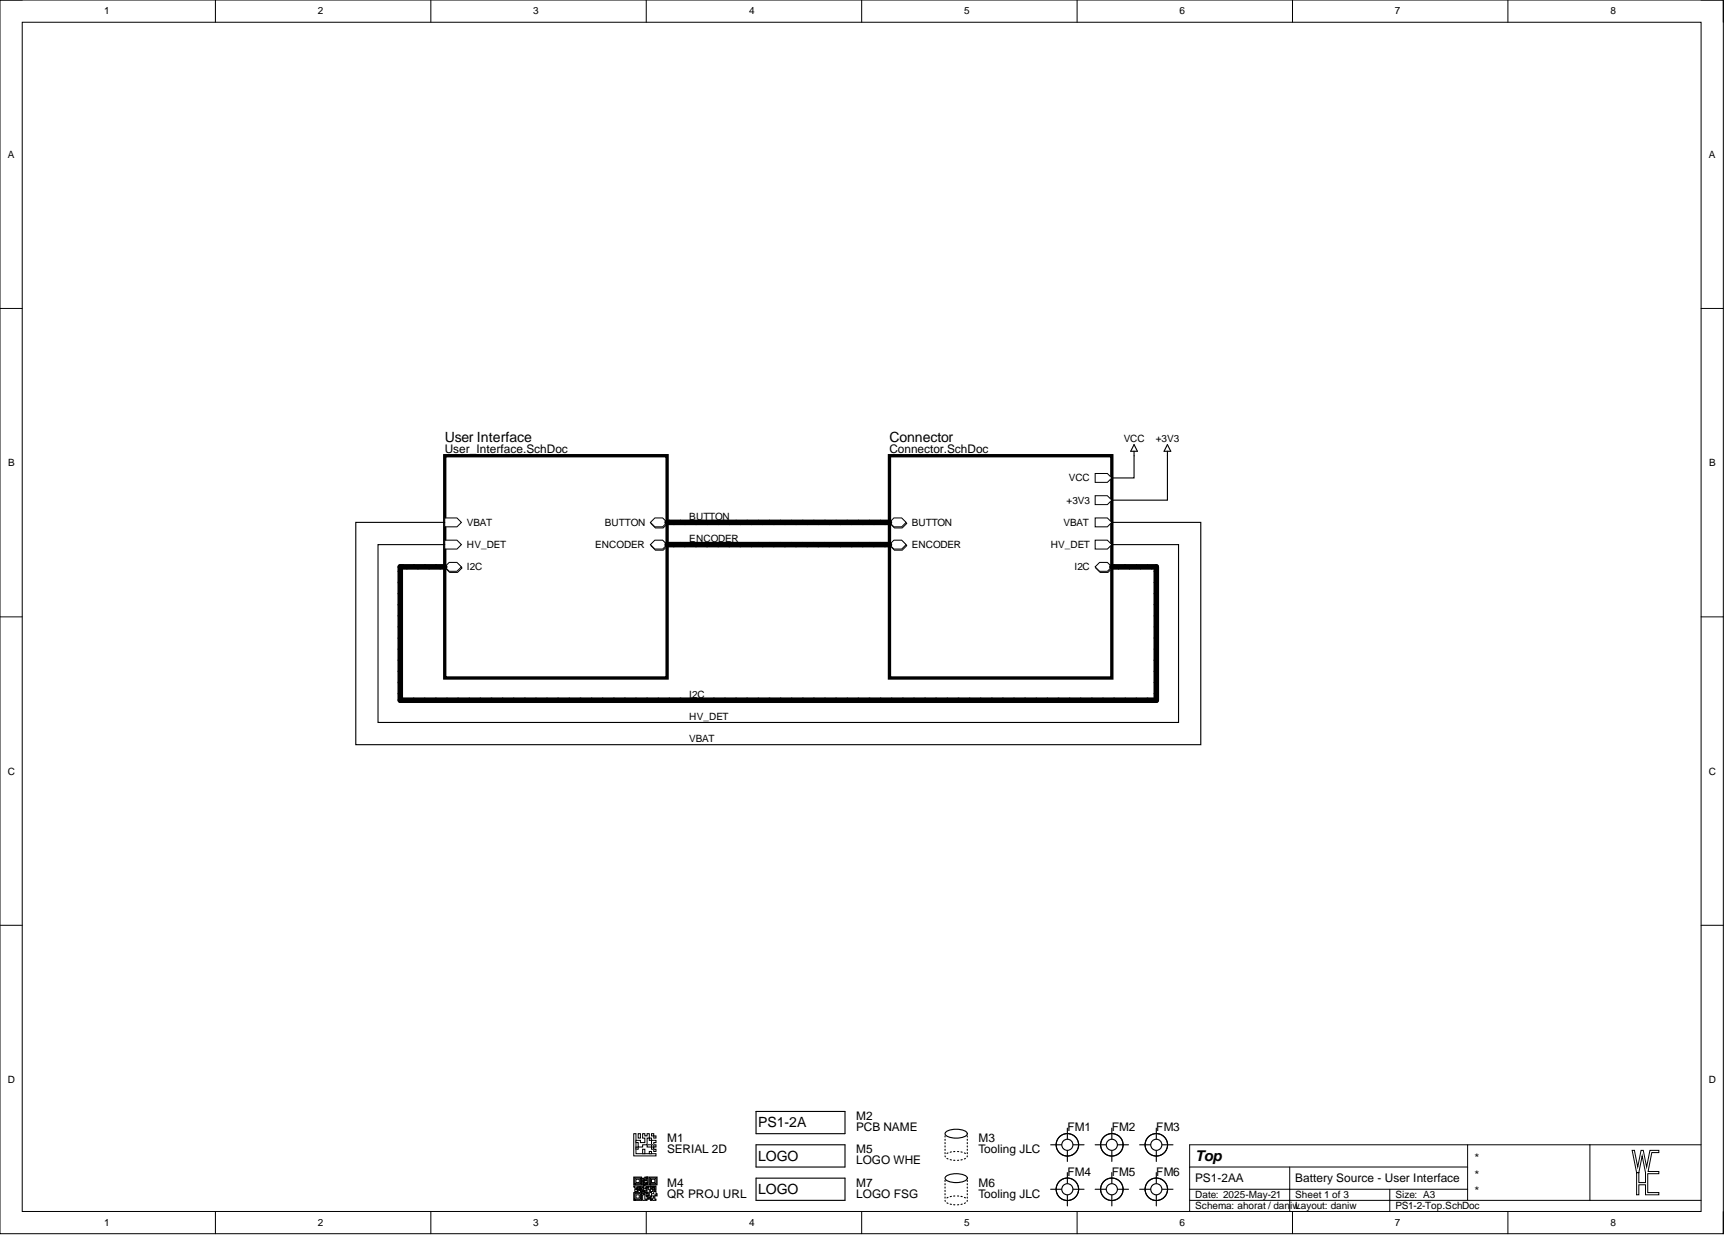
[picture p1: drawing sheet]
<svg xmlns="http://www.w3.org/2000/svg" width="393mm" height="282mm" viewBox="0 0 393 282" stroke-linecap="round" stroke-linejoin="round" font-family="sans-serif">
<g fill="none" stroke="#000" stroke-width=".23">
<path d="M0 0h393v281.3h-393zM0 0h5.1M5.1 5.1h382.8v271.2h-382.8zM49.1 0v5.1M98.2 0v5.1M147.4 0v5.1M196.5 0v5.1M245.6 0v5.1M294.7 0v5.1M343.8 0v5.1M387.9 0h5.1v5.1M0 70.3h5.1"/>
<path d="M387.9 70.3h5.1M0 140.7h5.1M387.9 140.7h5.1M0 211h5.1M387.9 211h5.1M49.1 276.3v5M98.2 276.3v5M147.4 276.3v5M196.5 276.3v5M245.6 276.3v5M271.3 266.1h63.4M271.3 273.7h116.6"/>
<path d="M271.3 271.2h63.4M294.1 266.1v10.2M294.7 276.3v5M316.9 271.2v5.1M334.7 261.1v12.6M343.8 276.3v5M362.5 261.1v12.6M387.9 261.1h-116.6v15.2M393 276.3v5"/>
</g>
<path d="M372.2 262.3h.5l.7 3.8 .8-3.8h.5l.8 3.8 .7-3.8h2.1v.5h-1.6l-.9 4.4h2.5v.5h-2.6v4.3h2.6v.5h-3.1v-2.3h-1.5v2.3h-.5v-5.1h.5v2.3h1.5v-2.3l-.7-3.8-.8 3.8h-.5z" fill-rule="evenodd" fill="#fff"/>
<path d="M372.2 262.3h.5l.7 3.8 .8-3.8h.5l.8 3.8 .7-3.8h2.1v.5h-1.6l-.9 4.4h2.5v.5h-2.6v4.3h2.6v.5h-3.1v-2.3h-1.5v2.3h-.5v-5.1h.5v2.3h1.5v-2.3l-.7-3.8-.8 3.8h-.5z" fill="none" stroke="#000" stroke-width=".23"/>
<path d="M202.8 103.9h50.7v50.7h-50.7z" fill-rule="evenodd" fill="#fff"/>
<path d="M202.8 103.9h50.7v50.7h-50.7z" fill="none" stroke="#000" stroke-width=".76"/>
<path d="M202.9 119.4l1.1-1h1.7l1.1 1-1.1 1h-1.7z" fill-rule="evenodd" fill="#fff"/>
<path d="M202.9 119.4l1.1-1h1.7l1.1 1-1.1 1h-1.7z" fill="none" stroke="#000" stroke-width=".23"/>
<path d="M202.8 119.1l1-1h1.8l1 1-1 1h-1.8z" fill-rule="evenodd" fill="#fff"/>
<path d="M202.8 119.1l1-1h1.8l1 1-1 1h-1.8z" fill="none" stroke="#000" stroke-width=".23"/>
<path d="M202.9 124.5l1.1-1.1h1.7l1.1 1.1-1.1 1h-1.7z" fill-rule="evenodd" fill="#fff"/>
<path d="M202.9 124.5l1.1-1.1h1.7l1.1 1.1-1.1 1h-1.7z" fill="none" stroke="#000" stroke-width=".23"/>
<path d="M202.8 124.2l1-1h1.8l1 1-1 1h-1.8z" fill-rule="evenodd" fill="#fff"/>
<path d="M202.8 124.2l1-1h1.8l1 1-1 1h-1.8z" fill="none" stroke="#000" stroke-width=".23"/>
<path d="M249.9 129.5l1-1h1.7l1.1 1-1.1 1h-1.7z" fill-rule="evenodd" fill="#fff"/>
<path d="M249.9 129.5l1-1h1.7l1.1 1-1.1 1h-1.7z" fill="none" stroke="#000" stroke-width=".23"/>
<path d="M249.7 129.3l1-1h1.8l1 1-1 1h-1.8z" fill-rule="evenodd" fill="#fff"/>
<path d="M249.7 129.3l1-1h1.8l1 1-1 1h-1.8z" fill="none" stroke="#000" stroke-width=".23"/>
<path d="M249.7 123.2h2.8l1 1-1 1h-2.8z" fill-rule="evenodd" fill="#fff"/>
<path d="M249.7 123.2h2.8l1 1-1 1h-2.8z" fill="none" stroke="#000" stroke-width=".23"/>
<path d="M249.7 118.1h2.8l1 1-1 1h-2.8z" fill-rule="evenodd" fill="#fff"/>
<path d="M249.7 118.1h2.8l1 1-1 1h-2.8z" fill="none" stroke="#000" stroke-width=".23"/>
<path d="M249.7 108h2.8l1 1-1 1h-2.8z" fill-rule="evenodd" fill="#fff"/>
<path d="M249.7 108h2.8l1 1-1 1h-2.8z" fill="none" stroke="#000" stroke-width=".23"/>
<path d="M249.7 113h2.8l1 1.1-1 1h-2.8z" fill-rule="evenodd" fill="#fff"/>
<path d="M249.7 113h2.8l1 1.1-1 1h-2.8z" fill="none" stroke="#000" stroke-width=".23"/>
<path d="M101.4 103.9h50.7v50.7h-50.7z" fill-rule="evenodd" fill="#fff"/>
<path d="M101.4 103.9h50.7v50.7h-50.7z" fill="none" stroke="#000" stroke-width=".76"/>
<path d="M148.4 124.5l1.1-1.1h1.7l1 1.1-1 1h-1.7z" fill-rule="evenodd" fill="#fff"/>
<path d="M148.4 124.5l1.1-1.1h1.7l1 1.1-1 1h-1.7z" fill="none" stroke="#000" stroke-width=".23"/>
<path d="M148.3 124.2l1-1h1.8l1 1-1 1h-1.8z" fill-rule="evenodd" fill="#fff"/>
<path d="M148.3 124.2l1-1h1.8l1 1-1 1h-1.8z" fill="none" stroke="#000" stroke-width=".23"/>
<path d="M148.4 119.4l1.1-1h1.7l1 1-1 1h-1.7z" fill-rule="evenodd" fill="#fff"/>
<path d="M148.4 119.4l1.1-1h1.7l1 1-1 1h-1.7z" fill="none" stroke="#000" stroke-width=".23"/>
<path d="M148.3 119.1l1-1h1.8l1 1-1 1h-1.8z" fill-rule="evenodd" fill="#fff"/>
<path d="M148.3 119.1l1-1h1.8l1 1-1 1h-1.8z" fill="none" stroke="#000" stroke-width=".23"/>
<path d="M101.4 118.1h2.8l1 1-1 1h-2.8z" fill-rule="evenodd" fill="#fff"/>
<path d="M101.4 118.1h2.8l1 1-1 1h-2.8z" fill="none" stroke="#000" stroke-width=".23"/>
<path d="M101.5 129.5l1.1-1h1.7l1 1-1 1h-1.7z" fill-rule="evenodd" fill="#fff"/>
<path d="M101.5 129.5l1.1-1h1.7l1 1-1 1h-1.7z" fill="none" stroke="#000" stroke-width=".23"/>
<path d="M101.4 129.3l1-1h1.8l1 1-1 1h-1.8z" fill-rule="evenodd" fill="#fff"/>
<path d="M101.4 129.3l1-1h1.8l1 1-1 1h-1.8z" fill="none" stroke="#000" stroke-width=".23"/>
<path d="M101.4 123.2h2.8l1 1-1 1h-2.8z" fill-rule="evenodd" fill="#fff"/>
<path d="M101.4 123.2h2.8l1 1-1 1h-2.8z" fill="none" stroke="#000" stroke-width=".23"/>
<g fill="none" stroke="#000" stroke-width=".25">
<path d="M243.4 257.3v7.6M239.6 261.1h7.6"/>
<circle cx="243.4" cy="261.1" r="2.56"/>
</g>
<circle cx="243.4" cy="261.1" r="1.27" fill="#fff"/>
<g fill="none" stroke="#000" stroke-width=".25">
<path d="M253.5 257.3v7.6M249.7 261.1h7.6"/>
<circle cx="243.4" cy="261.1" r="1.27"/>
<circle cx="253.5" cy="261.1" r="2.56"/>
</g>
<circle cx="253.5" cy="261.1" r="1.27" fill="#fff"/>
<g fill="none" stroke="#000" stroke-width=".25">
<path d="M263.7 257.3v7.6M259.9 261.1h7.6"/>
<circle cx="253.5" cy="261.1" r="1.27"/>
<circle cx="263.7" cy="261.1" r="2.56"/>
</g>
<circle cx="263.7" cy="261.1" r="1.27" fill="#fff"/>
<g fill="none" stroke="#000" stroke-width=".25">
<path d="M239.6 271.2h7.6M243.4 267.4v7.6"/>
<circle cx="243.4" cy="271.2" r="2.56"/>
<circle cx="263.7" cy="261.1" r="1.27"/>
</g>
<circle cx="243.4" cy="271.2" r="1.27" fill="#fff"/>
<g fill="none" stroke="#000" stroke-width=".25">
<path d="M249.7 271.2h7.6M253.5 267.4v7.6"/>
<circle cx="243.4" cy="271.2" r="1.27"/>
<circle cx="253.5" cy="271.2" r="2.56"/>
</g>
<circle cx="253.5" cy="271.2" r="1.27" fill="#fff"/>
<g fill="none" stroke="#000" stroke-width=".25">
<path d="M259.9 271.2h7.6M263.7 267.4v7.6"/>
<circle cx="253.5" cy="271.2" r="1.27"/>
<circle cx="263.7" cy="271.2" r="2.56"/>
</g>
<circle cx="263.7" cy="271.2" r="1.27" fill="#fff"/>
<g fill="none" stroke="#000" stroke-width=".25">
<path d="M172.4 253.5h20.3v5h-20.3zM215.5 259v.3M215.5 259.8v.3M215.6 258.3a4.4 4.4 0 0 1 4.9 0l.1 .2a2.4 2.4 0 0 1-2.6 1h-.6a2.06 2.06 0 0 1-1.9-1zM220.6 259v.3M220.6 259.8v.3M215.5 263.6l.1 .2M215.5 273.7l.1 .3M215.5 260.6v.2M215.5 261.3v.3M215.5 262.1v.2M215.5 262.8v.3"/>
<path d="M215.5 269.2v.2M215.5 269.9v.3M215.5 270.7v.3M215.5 271.5v.2M215.5 272.2v.3M215.5 273v.2M215.6 268.4a4.4 4.4 0 0 1 4.9 0l.1 .3a2.4 2.4 0 0 1-2.6 1h-.6a2.06 2.06 0 0 1-1.9-1zM215.9 264.2l.3 .1M215.9 274.3l.3 .1M216.2 262.9l-.3 .1M216.2 273.1l-.3 .1M216.7 264.5h.2"/>
<path d="M216.7 274.6l.2 .1M216.9 262.7l-.2 .1M216.9 272.8l-.2 .1M217.5 264.6h.2M217.5 274.7l.2 .1M217.7 262.6h-.2M217.7 272.7l-.2 .1M218.3 262.6h.3M218.3 272.7l.3 .1M218.6 264.6h-.3M218.6 274.7l-.3 .1M219.1 262.7l.3 .1"/>
<path d="M219.1 272.8l.3 .1M219.4 264.5h-.3M219.4 274.6l-.3 .1M219.9 262.9l.2 .1M219.9 273.1l.2 .1M220.1 264.2l-.2 .1M220.1 274.3l-.2 .1M220.6 263.6l-.1 .2M220.6 273.7l-.1 .3M220.6 260.6v.2M220.6 261.3v.3M220.6 262.1v.2"/>
<path d="M220.6 262.8v.3M220.6 269.2v.2M220.6 269.9v.3M220.6 270.7v.3M220.6 271.5v.2M220.6 272.2v.3M220.6 273v.2"/>
<circle cx="263.7" cy="271.2" r="1.27"/>
</g>
<path d="M144.5 258.5h.5v4.6h4.6v.5h-5.1z" fill-rule="evenodd" fill="#fff"/>
<path d="M144.5 258.5h.5v4.6h4.6v.5h-5.1z" fill="none" stroke="#000" stroke-width=".23"/>
<path d="M148.1 262.6h.5v.5h-.5z" fill-rule="evenodd" fill="#fff"/>
<path d="M148.1 262.6h.5v.5h-.5z" fill="none" stroke="#000" stroke-width=".23"/>
<path d="M146.5 262.1h.5v1h-.5z" fill-rule="evenodd" fill="#fff"/>
<path d="M146.5 262.1h.5v1h-.5z" fill="none" stroke="#000" stroke-width=".23"/>
<path d="M145 261.6h.5v.5h-.5z" fill-rule="evenodd" fill="#fff"/>
<path d="M145 261.6h.5v.5h-.5z" fill="none" stroke="#000" stroke-width=".23"/>
<path d="M145 260.1h1v.5h1v-1.1h-.5v-1h.5v.5h.6v-.5h.5v1h-.5v1.6h-1.1v.5h-1v-1h-.5z" fill-rule="evenodd" fill="#fff"/>
<path d="M145 260.1h1v.5h1v-1.1h-.5v-1h.5v.5h.6v-.5h.5v1h-.5v1.6h-1.1v.5h-1v-1h-.5z" fill="none" stroke="#000" stroke-width=".23"/>
<path d="M145.5 258.5h.5v1h-.5z" fill-rule="evenodd" fill="#fff"/>
<path d="M145.5 258.5h.5v1h-.5z" fill="none" stroke="#000" stroke-width=".23"/>
<path d="M148.1 259.5h.5v.6h-.5z" fill-rule="evenodd" fill="#fff"/>
<path d="M148.1 259.5h.5v.6h-.5z" fill="none" stroke="#000" stroke-width=".23"/>
<path d="M149.1 259h.5v.5h-.5z" fill-rule="evenodd" fill="#fff"/>
<path d="M149.1 259h.5v.5h-.5z" fill="none" stroke="#000" stroke-width=".23"/>
<path d="M148.6 258.5h.5v.5h-.5z" fill-rule="evenodd" fill="#fff"/>
<path d="M148.6 258.5h.5v.5h-.5z" fill="none" stroke="#000" stroke-width=".23"/>
<path d="M148.6 260.1h1v.5h-.5v.5h-.5z" fill-rule="evenodd" fill="#fff"/>
<path d="M148.6 260.1h1v.5h-.5v.5h-.5z" fill="none" stroke="#000" stroke-width=".23"/>
<path d="M147.6 261.1h1v.5h-1z" fill-rule="evenodd" fill="#fff"/>
<path d="M147.6 261.1h1v.5h-1z" fill="none" stroke="#000" stroke-width=".23"/>
<path d="M149.1 261.1h.5v.5h-.5z" fill-rule="evenodd" fill="#fff"/>
<path d="M149.1 261.1h.5v.5h-.5z" fill="none" stroke="#000" stroke-width=".23"/>
<path d="M148.6 261.6h.5v.5h-.5z" fill-rule="evenodd" fill="#fff"/>
<path d="M148.6 261.6h.5v.5h-.5z" fill="none" stroke="#000" stroke-width=".23"/>
<path d="M149.1 262.1h.5v.5h-.5z" fill-rule="evenodd" fill="#fff"/>
<path d="M149.1 262.1h.5v.5h-.5z" fill="none" stroke="#000" stroke-width=".23"/>
<path d="M258.6 101.4l.8 1.5h-1.6zM258.6 102.9v1M266.2 101.4l.8 1.5h-1.6zM266.2 102.9v1M172.4 261.1h20.3v5h-20.3z" fill="none" stroke="#000" stroke-width=".25"/>
<path d="M144.5 272h1.8v1.7h-1.5v-.2h1.2v-1.3h-1.2v1.5h-.3z" fill-rule="evenodd" fill="#fff"/>
<path d="M144.5 272h1.8v1.7h-1.5v-.2h1.2v-1.3h-1.2v1.5h-.3z" fill="none" stroke="#000" stroke-width=".23"/>
<path d="M145 272.5h.8v.7h-.8z" fill-rule="evenodd" fill="#fff"/>
<path d="M145 272.5h.8v.7h-.8z" fill="none" stroke="#000" stroke-width=".23"/>
<path d="M144.5 268.4h1.8v1.8h-1.5v-.3h1.2v-1.2h-1.2v1.5h-.3z" fill-rule="evenodd" fill="#fff"/>
<path d="M144.5 268.4h1.8v1.8h-1.5v-.3h1.2v-1.2h-1.2v1.5h-.3z" fill="none" stroke="#000" stroke-width=".23"/>
<path d="M145 268.9h.8v.8h-.8z" fill-rule="evenodd" fill="#fff"/>
<path d="M145 268.9h.8v.8h-.8z" fill="none" stroke="#000" stroke-width=".23"/>
<path d="M148.1 268.4h1.7v1.8h-1.5v-.3h1.3v-1.2h-1.3v1.5h-.2z" fill-rule="evenodd" fill="#fff"/>
<path d="M148.1 268.4h1.7v1.8h-1.5v-.3h1.3v-1.2h-1.3v1.5h-.2z" fill="none" stroke="#000" stroke-width=".23"/>
<path d="M148.6 268.9h.7v.8h-.7z" fill-rule="evenodd" fill="#fff"/>
<path d="M148.6 268.9h.7v.8h-.7z" fill="none" stroke="#000" stroke-width=".23"/>
<path d="M146.5 272.5l.5-.3v1.3h.6v.2h-1.1z" fill-rule="evenodd" fill="#fff"/>
<path d="M146.5 272.5l.5-.3v1.3h.6v.2h-1.1z" fill="none" stroke="#000" stroke-width=".23"/>
<path d="M147.3 272.5l.5 .2v.5h.3v.3h-.5v-.8h-.3z" fill-rule="evenodd" fill="#fff"/>
<path d="M147.3 272.5l.5 .2v.5h.3v.3h-.5v-.8h-.3z" fill="none" stroke="#000" stroke-width=".23"/>
<path d="M148.1 273l.5-.3-.3 .5h-.2z" fill-rule="evenodd" fill="#fff"/>
<path d="M148.1 273l.5-.3-.3 .5h-.2z" fill="none" stroke="#000" stroke-width=".23"/>
<path d="M148.6 272.2h.5v-.5h.5v.5h.2v.5l-.5-.2v1h.3v.2h-.8v-.2l-.5 .2v-.5h.8v-.5h-.5z" fill-rule="evenodd" fill="#fff"/>
<path d="M148.6 272.2h.5v-.5h.5v.5h.2v.5l-.5-.2v1h.3v.2h-.8v-.2l-.5 .2v-.5h.8v-.5h-.5z" fill="none" stroke="#000" stroke-width=".23"/>
<path d="M148.3 270.4h.3v.3h.2v-.3l.5 .3v-.3h.3v1.1h-.5l.2-.5-.5-.3v.3h-.2v.2h.2v.5l-.5 .3z" fill-rule="evenodd" fill="#fff"/>
<path d="M148.3 270.4h.3v.3h.2v-.3l.5 .3v-.3h.3v1.1h-.5l.2-.5-.5-.3v.3h-.2v.2h.2v.5l-.5 .3z" fill="none" stroke="#000" stroke-width=".23"/>
<path d="M146.5 268.7h.5v-.3h.6v.3h-.3v.2h.3v-.5h.2v1.3h-.2v-.5h-.6v.5h-.2v.5l.5-.3v-.2l.5 .2v.3h-.2v-.3l-.6 .3v.2l-.5-.2v-.5h.3l-.3-.5h.5v-.3h-.5z" fill-rule="evenodd" fill="#fff"/>
<path d="M146.5 268.7h.5v-.3h.6v.3h-.3v.2h.3v-.5h.2v1.3h-.2v-.5h-.6v.5h-.2v.5l.5-.3v-.2l.5 .2v.3h-.2v-.3l-.6 .3v.2l-.5-.2v-.5h.3l-.3-.5h.5v-.3h-.5z" fill="none" stroke="#000" stroke-width=".23"/>
<path d="M144.5 270.4h1.3v.3h.2v-.3h.8v.6h-.3v-.3h-.5v.3h-.2v.2l.5-.2-.3 .5h-.2v-.3h-.5l.2 .5h-.7v-.5h.5l.2-.5h-.2v.3h-.5z" fill-rule="evenodd" fill="#fff"/>
<path d="M144.5 270.4h1.3v.3h.2v-.3h.8v.6h-.3v-.3h-.5v.3h-.2v.2l.5-.2-.3 .5h-.2v-.3h-.5l.2 .5h-.7v-.5h.5l.2-.5h-.2v.3h-.5z" fill="none" stroke="#000" stroke-width=".23"/>
<path d="M146 271.5h.3v-.3h.5v-.2h.5v.2h.3v-.2h-.3v-.6h.3v.3l.5-.3v.3h-.3v.5h.3v1.5h-.3v-.7h-.2v-.5h-.3v.5h.3v.2h-.3v-.2h-.5v.2h-.3v-.5h.5v-.2h-.5v.2h-.5z" fill-rule="evenodd" fill="#fff"/>
<path d="M146 271.5h.3v-.3h.5v-.2h.5v.2h.3v-.2h-.3v-.6h.3v.3l.5-.3v.3h-.3v.5h.3v1.5h-.3v-.7h-.2v-.5h-.3v.5h.3v.2h-.3v-.2h-.5v.2h-.3v-.5h.5v-.2h-.5v.2h-.5z" fill="none" stroke="#000" stroke-width=".23"/>
<path d="M101.4 119.1h-20.3v50.7h192.7v-50.7h-20.3M152.1 119.1h50.7M258.6 103.9v5.1h-5.1M266.2 103.9v10.2h-12.7M101.4 124.2h-15.2v40.6h182.5v-40.6h-15.2M101.4 129.3h-10.1v30.4h172.4v-30.4h-10.2M152.1 124.2h50.7M172.4 268.7h20.3v5h-20.3z" fill="none" stroke="#000" stroke-width=".25"/>
<path d="M152.1 119.1h50.7M101.4 129.3h-10.1v30.4h172.4v-30.4h-10.2M152.1 124.2h50.7" fill="none" stroke="#000" stroke-width="1.3"/>
<g fill="none" stroke="#000" stroke-width=".38">
<path d="M152.6 118.7l1 .9M155.2 118.7l1 .9M157.7 118.7l1 .9M160.2 118.7l1 .9M162.8 118.7l1 .9M165.3 118.7l1 .9M167.8 118.7l1 .9M170.4 118.7l1 .9M172.9 118.7l1 .9M175.4 118.7l1.1 .9M178 118.7l1 .9M180.5 118.7l1 .9"/>
<path d="M183 118.7l1.1 .9M185.6 118.7l1 .9M188.1 118.7l1 .9M190.7 118.7l1 .9M193.2 118.7l1 .9M195.7 118.7l1 .9M198.3 118.7l1 .9M200.8 118.7l1 .9M90.8 137.9l.9 1M90.8 135.4l.9 1M90.8 132.8l.9 1M90.8 130.3l.9 1"/>
<path d="M91.8 128.8l1 .9M94.3 128.8l1 .9M96.8 128.8l1.1 .9M99.4 128.8l1 .9M152.6 123.8l1 .8M155.2 123.8l1 .8M157.7 123.8l1 .8M160.2 123.8l1 .8M162.8 123.8l1 .8M165.3 123.8l1 .8M167.8 123.8l1 .8M170.4 123.8l1 .8"/>
<path d="M172.9 123.8l1 .8M175.4 123.8l1.1 .8M178 123.8l1 .8M180.5 123.8l1 .8M183 123.8l1.1 .8M185.6 123.8l1 .8M188.1 123.8l1 .8M190.7 123.8l1 .8M193.2 123.8l1 .8M195.7 123.8l1 .8M198.3 123.8l1 .8M200.8 123.8l1 .8"/>
<path d="M254 128.8l1 .9M256.6 128.8l1 .9M259.1 128.8l1 .9M261.6 128.8l1.1 .9M263.2 137.9l.9 1M263.2 135.4l.9 1M263.2 132.8l.9 1M263.2 130.3l.9 1M90.8 158.2l.9 1M90.8 155.6l.9 1M90.8 153.1l.9 1M90.8 150.6l.9 1"/>
<path d="M90.8 148l.9 1M90.8 145.5l.9 1M90.8 143l.9 1M90.8 140.4l.9 1M91.8 159.2l1 .9M94.3 159.2l1 .9M96.8 159.2l1.1 .9M99.4 159.2l1 .9M101.9 159.2l1 .9M104.5 159.2l1 .9M107 159.2l1 .9M109.5 159.2l1 .9"/>
<path d="M112.1 159.2l1 .9M114.6 159.2l1 .9M117.1 159.2l1 .9M119.7 159.2l1 .9M122.2 159.2l1 .9M124.7 159.2l1 .9M127.3 159.2l1 .9M129.8 159.2l1 .9M132.3 159.2l1.1 .9M134.9 159.2l1 .9M137.4 159.2l1 .9M139.9 159.2l1.1 .9"/>
<path d="M142.5 159.2l1 .9M145 159.2l1 .9M147.6 159.2l1 .9M150.1 159.2l1 .9M152.6 159.2l1 .9M155.2 159.2l1 .9M157.7 159.2l1 .9M160.2 159.2l1 .9M162.8 159.2l1 .9M165.3 159.2l1 .9M167.8 159.2l1 .9M170.4 159.2l1 .9"/>
<path d="M172.9 159.2l1 .9M175.4 159.2l1.1 .9M178 159.2l1 .9M180.5 159.2l1 .9M183 159.2l1.1 .9M185.6 159.2l1 .9M188.1 159.2l1 .9M190.7 159.2l1 .9M193.2 159.2l1 .9M195.7 159.2l1 .9M198.3 159.2l1 .9M200.8 159.2l1 .9"/>
<path d="M203.3 159.2l1 .9M205.9 159.2l1 .9M208.4 159.2l1 .9M210.9 159.2l1 .9M213.5 159.2l1 .9M216 159.2l1 .9M218.5 159.2l1.1 .9M221.1 159.2l1 .9M223.6 159.2l1 .9M226.1 159.2l1.1 .9M228.7 159.2l1 .9M231.2 159.2l1 .9"/>
<path d="M233.8 159.2l1 .9M236.3 159.2l1 .9M238.8 159.2l1 .9M241.4 159.2l1 .9M243.9 159.2l1 .9M246.4 159.2l1 .9M249 159.2l1 .9M251.5 159.2l1 .9M254 159.2l1 .9M256.6 159.2l1 .9M259.1 159.2l1 .9M261.6 159.2l1.1 .9"/>
<path d="M263.2 158.2l.9 1M263.2 155.6l.9 1M263.2 153.1l.9 1M263.2 150.6l.9 1M263.2 148l.9 1M263.2 145.5l.9 1M263.2 143l.9 1M263.2 140.4l.9 1"/>
</g>
<text font-size="3.4" x="272.5" y="264.9">Top</text>
<g font-size="3.2">
<text x="101.4" y="100.7">User Interface</text>
<text x="202.8" y="100.7">Connector</text>
<text x="172.9" y="257.1">PS1-2A</text>
<text x="172.9" y="264.7">LOGO</text>
<text x="172.9" y="272.3">LOGO</text>
</g>
<g font-size="2.7">
<text x="101.4" y="103.3">User_Interface.SchDoc</text>
<text x="202.8" y="103.3">Connector.SchDoc</text>
<text x="195.2" y="255.4">M2</text>
<text x="195.2" y="257.9">PCB NAME</text>
<text x="243.4" y="257.9">FM1</text>
<text x="253.5" y="257.9">FM2</text>
<text x="263.7" y="257.9">FM3</text>
<text x="152.1" y="260.5">M1</text>
<text x="152.1" y="263">SERIAL 2D</text>
<text x="195.2" y="263">M5</text>
<text x="223.1" y="260.5">M3</text>
<text x="223.1" y="263">Tooling JLC</text>
<text x="195.2" y="265.5">LOGO WHE</text>
<text x="243.4" y="268.1">FM4</text>
<text x="253.5" y="268.1">FM5</text>
<text x="263.7" y="268.1">FM6</text>
<text x="272.5" y="269.6">PS1-2AA</text>
<text x="295.4" y="269.6">Battery Source - User Interface</text>
<text x="335.9" y="265">*</text>
<text x="335.9" y="268.8">*</text>
<text x="152.1" y="270.6">M4</text>
<text x="152.1" y="273.2">QR PROJ URL</text>
<text x="195.2" y="270.6">M7</text>
<text x="195.2" y="273.2">LOGO FSG</text>
<text x="223.1" y="270.6">M6</text>
<text x="223.1" y="273.2">Tooling JLC</text>
<text x="335.9" y="272.6">*</text>
</g>
<g font-size="2.3">
<text x="23.7" y="3.3">1</text>
<text x="72.5" y="3.3">2</text>
<text x="121.6" y="3.3">3</text>
<text x="170.8" y="3.3">4</text>
<text x="219.9" y="3.3">5</text>
<text x="269" y="3.3">6</text>
<text x="318.1" y="3.3">7</text>
<text x="367.3" y="3.3">8</text>
<text x="1.8" y="36">A</text>
<text x="389.7" y="36">A</text>
<text x="256.2" y="100.9">VCC</text>
<text x="263.6" y="100.9">+3V3</text>
<text x="1.9" y="106.3">B</text>
<text x="389.8" y="106.3">B</text>
<text x="243.7" y="109.8">VCC</text>
<text x="106.5" y="119.9">VBAT</text>
<text x="137.9" y="119.9">BUTTON</text>
<text x="157.2" y="118.6">BUTTON</text>
<text x="207.9" y="119.9">BUTTON</text>
<text x="242.5" y="119.9">VBAT</text>
<text x="243.2" y="114.8">+3V3</text>
<text x="106.5" y="125">HV_DET</text>
<text x="135.7" y="125">ENCODER</text>
<text x="157.2" y="123.7">ENCODER</text>
<text x="207.9" y="125">ENCODER</text>
<text x="239.6" y="125">HV_DET</text>
<text x="106.5" y="130">I2C</text>
<text x="245" y="130">I2C</text>
<text x="157.2" y="159.2">I2C</text>
<text x="157.2" y="164.2">HV_DET</text>
<text x="157.2" y="169.3">VBAT</text>
<text x="1.8" y="176.7">C</text>
<text x="389.7" y="176.7">C</text>
<text x="1.8" y="247">D</text>
<text x="389.7" y="247">D</text>
<text x="272.5" y="273.2">Date: 2025-May-21</text>
<text x="272.5" y="275.8">Schema: ahorat / daniwLayout: daniw</text>
<text x="295.4" y="273.2">Sheet 1 of 3</text>
<text x="318.2" y="275.8">PS1-2-Top.SchDoc</text>
<text x="318.2" y="273.2">Size: A3</text>
<text x="23.7" y="279.6">1</text>
<text x="72.5" y="279.6">2</text>
<text x="121.6" y="279.6">3</text>
<text x="170.8" y="279.6">4</text>
<text x="219.9" y="279.6">5</text>
<text x="269" y="279.6">6</text>
<text x="318.1" y="279.6">7</text>
<text x="367.3" y="279.6">8</text>
</g>
</svg>
